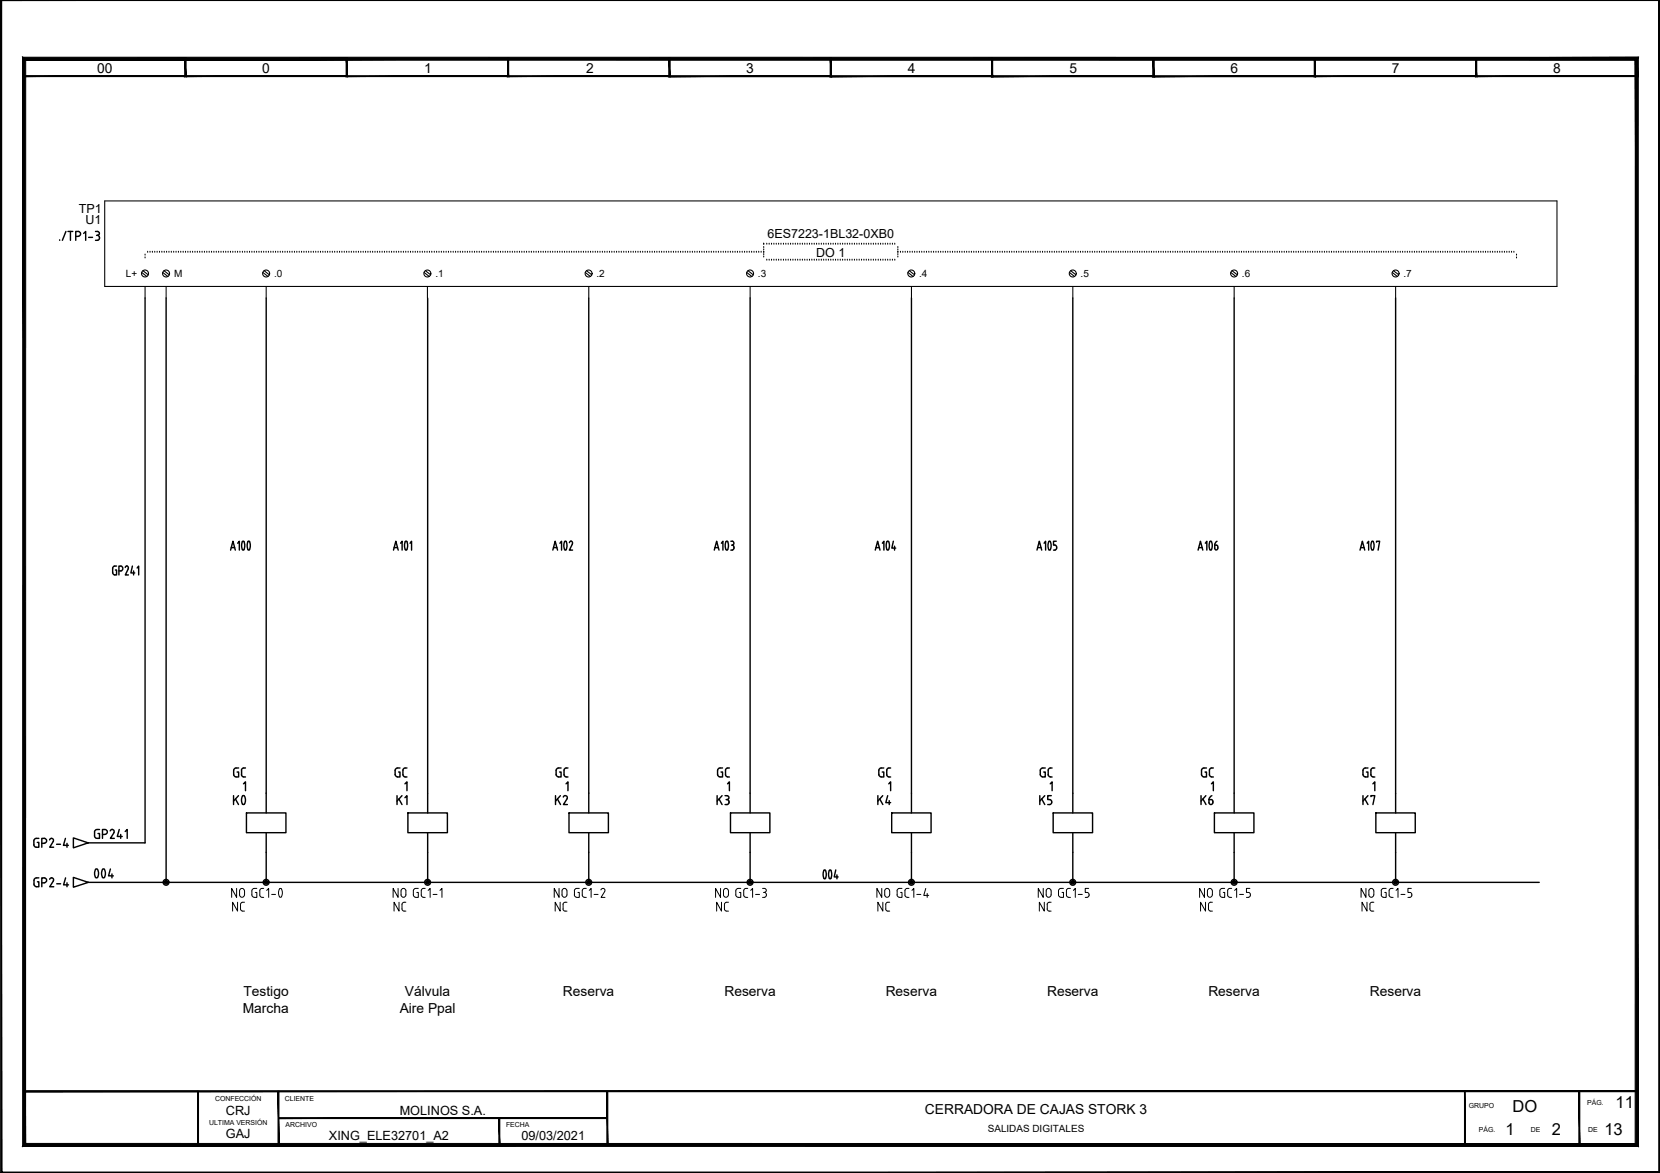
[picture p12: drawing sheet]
<svg xmlns="http://www.w3.org/2000/svg" width="297mm" height="210mm" viewBox="0 0 297 210" stroke-linecap="round" stroke-linejoin="round" font-family="sans-serif">
<g fill="#000" stroke="#000" stroke-width=".18">
<path d="M.2 -.1v.2l296.8-.2zM.2 .1l296.8-.2-.2 .2zM296.8 .1l.2 209.8v-210zM296.8 .1l.2 209.8-.2-.2zM.1 209.9h296.9l-.2-.2zM.1 209.9l.2-.2h296.5zM.1 0v209.9l.2-.2zM.1 0h.2v209.7z"/>
<path d="M4.2 13.7h29.1l-.2-.2zM4.4 13.5h28.7l-28.9 .2zM4.2 10.4v3.3l.2-.2zM4.2 10.4l.2 .2v2.9zM4.2 10.4l.2 .2 28.9-.2zM4.4 10.6l28.9-.2-.2 .2zM33.3 10.4l-.2 .2 .2 3.1zM33.1 10.6l.2 3.1-.2-.2z"/>
<path d="M33.1 13.7h29l-.1-.2zM33.2 13.5h28.8l-28.9 .2zM33.1 10.4v3.3l.1-.2zM33.1 10.4l.1 .2v2.9zM33.1 10.4l.1 .2 28.9-.2zM33.2 10.6l28.9-.2-.1 .2zM62.1 10.4l-.1 .2 .1 3.1zM62 10.6l.1 3.1-.1-.2z"/>
<path d="M62 13.7h29l-.1-.1zM62 13.7l.1-.1h28.8zM62 10.4v3.3l.1-.1zM62 10.4l.1 .2v3zM62 10.4l.1 .2 28.9-.2zM62.1 10.6l28.9-.2-.1 .2zM90.9 10.6l.1 3.1v-3.3zM90.9 10.6l.1 3.1-.1-.1z"/>
<path d="M90.8 13.7h29.1l-.2-.1zM90.8 13.7l.2-.1h28.7zM90.8 10.4v3.3l.2-.1zM90.8 10.4l.2 .2v3zM90.8 10.4l.2 .2 28.9-.2zM91 10.6l28.9-.2-.2 .2zM119.7 10.6l.2 3.1v-3.3zM119.7 10.6l.2 3.1-.2-.1z"/>
<path d="M119.7 13.7h29.1l-.2-.1zM119.7 13.7l.2-.1h28.7zM119.7 10.4v3.3l.2-.1zM119.7 10.4l.2 .2v3zM119.7 10.4l.2 .2 28.9-.2zM119.9 10.6l28.9-.2-.2 .2zM148.8 10.4l-.2 .2 .2 3.1zM148.6 10.6l.2 3.1-.2-.1z"/>
<path d="M148.6 13.7h29l-.2-.1zM148.6 13.7l.1-.1h28.7zM148.6 10.4v3.3l.1-.1zM148.6 10.4l.1 .2v3zM148.6 10.4l.1 .2 28.9-.2zM148.7 10.6l28.9-.2-.2 .2zM177.6 10.4l-.2 .2 .2 3.1zM177.4 10.6l.2 3.1-.2-.1z"/>
<path d="M177.4 13.7h29.1l-.2-.1zM177.4 13.7l.2-.1h28.7zM177.4 10.4v3.3l.2-.1zM177.4 10.4l.2 .2v3zM177.4 10.4l.2 .2 28.9-.2zM177.6 10.6l28.9-.2-.2 .2zM206.5 10.4l-.2 .2 .2 3.1zM206.3 10.6l.2 3.1-.2-.1z"/>
<path d="M206.3 13.7h29.1l-.2-.1zM206.3 13.7l.2-.1h28.7zM206.3 10.4v3.3l.2-.1zM206.3 10.4l.2 .2v3zM206.3 10.4l.2 .2 28.9-.2zM206.5 10.6l28.9-.2-.2 .2zM235.2 10.6l.2 3.1v-3.3zM235.2 10.6l.2 3.1-.2-.1z"/>
<path d="M235.2 13.7h29.1l-.2-.2zM235.2 13.7l.2-.2h28.7zM235.2 10.4v3.3l.2-.2zM235.2 10.4l.2 .2v2.9zM235.2 10.4l.2 .2 28.9-.2zM235.4 10.6l28.9-.2-.2 .2zM264.1 10.6l.2 3.1v-3.3zM264.1 10.6l.2 3.1-.2-.2z"/>
<path d="M264 13.7h29.1l-.2-.2zM264 13.7l.2-.2h28.7zM264 10.4v3.3l.2-.2zM264 10.4l.2 .2v2.9zM264 10.4l.2 .2 28.9-.2zM264.2 10.6l28.9-.2-.2 .2zM292.9 10.6l.2 3.1v-3.3zM292.9 10.6l.2 3.1-.2-.2z"/>
<path d="M4.3 195.2v.2l288.5-.2zM4.3 195.4l288.5-.2v.2z"/>
<path d="M49.8 200v.2l58.9-.2zM49.8 200.2l58.9-.2v.2z"/>
<path d="M4 205.1l288.6-.5h-288zM4 205.1l288.6-.5 .5 .6zM292.6 10.8v193.8l.5 .6zM292.6 10.8l.5-.5v194.9zM4.6 10.8h288l.5-.5zM4.1 10.2l289 .1-288.5 .5zM4.1 10.2l.5 194.4v-193.8zM4.1 10.2l.5 194.4-.6 .5z"/>
<path d="M35.4 195.3v9.6h.1zM35.4 195.3h.1v9.6z"/>
<path d="M49.7 195.3v9.6h.2zM49.7 195.3h.2v9.6z"/>
<path d="M89.3 200.1v4.8h.1zM89.3 200.1h.1v4.8z"/>
<path d="M108.6 195.3v9.6h.2zM108.6 195.3h.2v9.6z"/>
<path d="M262.1 195.3v9.6h.1zM262.1 195.3h.1v9.6z"/>
<path d="M282.5 195.3v9.6h.2zM282.5 195.3h.2v9.6z"/>
</g>
<g fill="none" stroke="#000" stroke-width=".19">
<path d="M.2 0h296.7v209.8h-296.7zM292.9 13.7l-288.6-.1v181.7h288.5M292.9 13.6v181.7M18.7 36h259.9v15.3h-259.9zM25.4 48.8l.9 .7M25.6 48.4l.9 .8M26 46.2h.1M26 45.6h.1M26 45.1h.1M26 51.3v2M26.4 45.1h.1M26.8 45.1h.1"/>
<path d="M27.3 45.1h.1M27.7 45.1h.1M28.1 45.1h.1M28.5 45.1h.1M29 45.1h.1M29.1 48.8l.9 .7M29.3 48.4l1 .8M29.4 45.1h.1M29.7 51.3v2M29.8 45.1h.1M30.2 45.1h.1M30.7 45.1h.1"/>
<path d="M31.1 45.1h.1M31.5 45.1h.1M31.9 45.1h.1M32.3 45.1h.1M32.8 45.1h.1M33.2 45.1h.1M33.6 45.1h.1M34 45.1h.1M34.5 45.1h.1M34.9 45.1h.1M35.3 45.1h.1M35.7 45.1h.1"/>
<path d="M36.2 45.1h.1M36.6 45.1h.1M37 45.1h.1M37.4 45.1h.1M37.9 45.1h.1M38.3 45.1h.1M38.7 45.1h.1M39.1 45.1h.1M39.5 45.1h.1M40 45.1h.1M40.4 45.1h.1M40.8 45.1h.1"/>
<path d="M41.2 45.1h.1M41.7 45.1h.1M42.1 45.1h.1M42.5 45.1h.1M42.9 45.1h.1M43.4 45.1h.1M43.8 45.1h.1M44.2 45.1h.1M44.6 45.1h.1M45.1 45.1h.1M45.5 45.1h.1M45.9 45.1h.1"/>
<path d="M46.3 45.1h.1M46.8 45.1h.1M47 48.8l1 .7M47.2 45.1h.1M47.3 48.4l.9 .8M47.6 45.1h.1M47.6 51.3v2M48 45.1h.1M48.5 45.1h.1M48.9 45.1h.1M49.3 45.1h.1M49.7 45.1h.1"/>
<path d="M50.2 45.1h.1M50.6 45.1h.1M51 45.1h.1M51.4 45.1h.1M51.8 45.1h.1M52.3 45.1h.1M52.7 45.1h.1M53.1 45.1h.1M53.5 45.1h.1M54 45.1h.1M54.4 45.1h.1M54.8 45.1h.1"/>
<path d="M55.2 45.1h.1M55.7 45.1h.1M56.1 45.1h.1M56.5 45.1h.1M56.9 45.1h.1M57.3 45.1h.1M57.8 45.1h.1M58.2 45.1h.1M58.6 45.1h.1M59 45.1h.1M59.5 45.1h.1M59.9 45.1h.1"/>
<path d="M60.3 45.1h.1M60.8 45.1h.1M61.2 45.1h.1M61.6 45.1h.1M62 45.1h.1M62.4 45.1h.1M62.9 45.1h.1M63.3 45.1h.1M63.7 45.1h.1M64.1 45.1h.1M64.6 45.1h.1M65 45.1h.1"/>
<path d="M65.4 45.1h.1M65.8 45.1h.1M66.3 45.1h.1M66.7 45.1h.1M67.1 45.1h.1M67.5 45.1h.1M68 45.1h.1M68.4 45.1h.1M68.8 45.1h.1M69.2 45.1h.1M69.6 45.1h.1M70.1 45.1h.1"/>
<path d="M70.5 45.1h.1M70.9 45.1h.1M71.3 45.1h.1M71.8 45.1h.1M72.2 45.1h.1M72.6 45.1h.1M73 45.1h.1M73.5 45.1h.1M73.9 45.1h.1M74.3 45.1h.1M74.7 45.1h.1M75.1 45.1h.1"/>
<path d="M75.6 45.1h.1M75.9 48.8l.9 .7M76 45.1h.1M76.1 48.4l1 .8M76.4 45.1h.1M76.5 51.3v2M76.8 45.1h.1M77.3 45.1h.1M77.7 45.1h.1M78.1 45.1h.1M78.6 45.1h.1M79 45.1h.1"/>
<path d="M79.4 45.1h.1M79.8 45.1h.1M80.2 45.1h.1M80.7 45.1h.1M81.1 45.1h.1M81.5 45.1h.1M81.9 45.1h.1M82.4 45.1h.1M82.8 45.1h.1M83.2 45.1h.1M83.6 45.1h.1M84.1 45.1h.1"/>
<path d="M84.5 45.1h.1M84.9 45.1h.1M85.3 45.1h.1M85.8 45.1h.1M86.2 45.1h.1M86.6 45.1h.1M87 45.1h.1M87.4 45.1h.1M87.9 45.1h.1M88.3 45.1h.1M88.7 45.1h.1M89.1 45.1h.1"/>
<path d="M89.6 45.1h.1M90 45.1h.1M90.4 45.1h.1M90.8 45.1h.1M91.3 45.1h.1M91.7 45.1h.1M92.1 45.1h.1M92.5 45.1h.1M92.9 45.1h.1M93.4 45.1h.1M93.8 45.1h.1M94.2 45.1h.1"/>
<path d="M94.7 45.1h.1M95.1 45.1h.1M95.5 45.1h.1M95.9 45.1h.1M96.4 45.1h.1M96.8 45.1h.1M97.2 45.1h.1M97.6 45.1h.1M98.1 45.1h.1M98.5 45.1h.1M98.9 45.1h.1M99.3 45.1h.1"/>
<path d="M99.7 45.1h.1M100.2 45.1h.1M100.6 45.1h.1M101 45.1h.1M101.4 45.1h.1M101.9 45.1h.1M102.3 45.1h.1M102.7 45.1h.1M103.1 45.1h.1M103.6 45.1h.1M104 45.1h.1M104.4 45.1h.1"/>
<path d="M104.7 48.8l.9 .7M104.8 45.1h.1M105 48.4l.9 .8M105.2 45.1h.1M105.4 51.3v2M105.7 45.1h.1M106.1 45.1h.1M106.5 45.1h.1M106.9 45.1h.1M107.4 45.1h.1M107.8 45.1h.1M108.2 45.1h.1"/>
<path d="M108.6 45.1h.1M109.1 45.1h.1M109.5 45.1h.1M109.9 45.1h.1M110.3 45.1h.1M110.8 45.1h.1M111.2 45.1h.1M111.6 45.1h.1M112 45.1h.1M112.5 45.1h.1M112.9 45.1h.1M113.3 45.1h.1"/>
<path d="M113.7 45.1h.1M114.2 45.1h.1M114.6 45.1h.1M115 45.1h.1M115.4 45.1h.1M115.9 45.1h.1M116.3 45.1h.1M116.7 45.1h.1M117.1 45.1h.1M117.5 45.1h.1M118 45.1h.1M118.4 45.1h.1"/>
<path d="M118.8 45.1h.1M119.2 45.1h.1M119.7 45.1h.1M120.1 45.1h.1M120.5 45.1h.1M120.9 45.1h.1M121.4 45.1h.1M121.8 45.1h.1M122.2 45.1h.1M122.6 45.1h.1M123 45.1h.1M123.5 45.1h.1"/>
<path d="M123.9 45.1h.1M124.3 45.1h.1M124.7 45.1h.1M125.2 45.1h.1M125.6 45.1h.1M126 45.1h.1M126.4 45.1h.1M126.9 45.1h.1M127.3 45.1h.1M127.7 45.1h.1M128.1 45.1h.1M128.6 45.1h.1"/>
<path d="M129 45.1h.1M129.4 45.1h.1M129.8 45.1h.1M130.3 45.1h.1M130.7 45.1h.1M131.1 45.1h.1M131.5 45.1h.1M132 45.1h.1M132.4 45.1h.1M132.8 45.1h.1M133.2 45.1h.1M133.6 48.8l.9 .7"/>
<path d="M133.7 45.1h.1M133.8 48.4l1 .8M134.1 45.1h.1M134.2 51.3v2M134.5 45.1h.1M134.9 45.1h.1M135.3 45.1h.1M135.8 45.1h.1M136.2 45.1h.1M136.7 45.1h.1M136.7 43.7h.1M136.7 46.6h.1"/>
<path d="M136.7 46h.1M136.7 45.6h.1M136.7 44.7h.1M136.7 44.3h.1M137.2 43.7h.1M137.2 46.6h.1M137.6 43.7h.1M137.6 46.6h.1M138.1 43.7h.1M138.1 46.6h.1M138.5 43.7h.1M138.5 46.6h.1"/>
<path d="M138.9 43.7h.1M138.9 46.6h.1M139.3 43.7h.1M139.3 46.6h.1M139.7 43.7h.1M139.7 46.6h.1M140.2 43.7h.1M140.2 46.6h.1M140.6 43.7h.1M140.6 46.6h.1M141 43.7h.1M141 46.6h.1"/>
<path d="M141.5 43.7h.1M141.5 46.6h.1M141.9 43.7h.1M141.9 46.6h.1M142.3 43.7h.1M142.3 46.6h.1M142.7 43.7h.1M142.7 46.6h.1M143.2 43.7h.1M143.2 46.6h.1M143.6 43.7h.1M143.6 46.6h.1"/>
<path d="M144 43.7h.1M144 46.6h.1M144.4 43.7h.1M144.4 46.6h.1M144.9 43.7h.1M144.9 46.6h.1M145.3 43.7h.1M145.3 46.6h.1M145.7 43.7h.1M145.7 46.6h.1M146.1 43.7h.1M146.1 46.6h.1"/>
<path d="M146.5 43.7h.1M146.5 46.6h.1M147 43.7h.1M147 46.6h.1M147.4 43.7h.1M147.4 46.6h.1M147.8 43.7h.1M147.8 46.6h.1M148.2 43.7h.1M148.2 46.6h.1M148.7 43.7h.1M148.7 46.6h.1"/>
<path d="M149.1 43.7h.1M149.1 46.6h.1M149.5 43.7h.1M149.5 46.6h.1M149.9 43.7h.1M149.9 46.6h.1M150.4 43.7h.1M150.4 46.6h.1M150.8 43.7h.1M150.8 46.6h.1M151.2 43.7h.1M151.2 46.6h.1"/>
<path d="M151.6 43.7h.1M151.6 46.6h.1M152 43.7h.1M152 46.6h.1M152.5 43.7h.1M152.5 46.6h.1M152.9 43.7h.1M152.9 46.6h.1M153.3 43.7h.1M153.3 46.6h.1M153.7 43.7h.1M153.7 46.6h.1"/>
<path d="M154.2 43.7h.1M154.2 46.6h.1M154.6 43.7h.1M154.6 46.6h.1M155 43.7h.1M155 46.6h.1M155.4 43.7h.1M155.4 46.6h.1M155.9 43.7h.1M155.9 46.6h.1M156.3 43.7h.1M156.3 46.6h.1"/>
<path d="M156.7 43.7h.1M156.7 46.6h.1M157.1 43.7h.1M157.1 46.6h.1M157.6 43.7h.1M157.6 46.6h.1M158 43.7h.1M158 46.6h.1M158.4 43.7h.1M158.4 46.6h.1M158.8 43.7h.1M158.8 46.6h.1"/>
<path d="M159.3 43.7h.1M159.3 46.6h.1M159.7 43.7h.1M159.7 46.6h.1M160.1 43.7h.1M160.1 46.6h.1M160.7 45.1h.1M160.7 43.7h.1M160.7 44.3h.1M160.7 44.7h.1M160.7 45.6h.1M160.7 46h.1"/>
<path d="M160.7 46.6h.1M161.1 45.1h.1M161.6 45.1h.1M162 45.1h.1M162.4 45.1h.1M162.5 48.8l.9 .7M162.7 48.4l.9 .8M162.8 45.1h.1M163.1 51.3v2M163.2 45.1h.1M163.7 45.1h.1M164.1 45.1h.1"/>
<path d="M164.5 45.1h.1M164.9 45.1h.1M165.4 45.1h.1M165.8 45.1h.1M166.2 45.1h.1M166.6 45.1h.1M167.1 45.1h.1M167.5 45.1h.1M167.9 45.1h.1M168.3 45.1h.1M168.7 45.1h.1M169.2 45.1h.1"/>
<path d="M169.6 45.1h.1M170 45.1h.1M170.4 45.1h.1M170.9 45.1h.1M171.3 45.1h.1M171.7 45.1h.1M172.1 45.1h.1M172.6 45.1h.1M173 45.1h.1M173.4 45.1h.1M173.8 45.1h.1M174.3 45.1h.1"/>
<path d="M174.7 45.1h.1M175.1 45.1h.1M175.5 45.1h.1M176 45.1h.1M176.4 45.1h.1M176.8 45.1h.1M177.2 45.1h.1M177.7 45.1h.1M178.1 45.1h.1M178.5 45.1h.1M178.9 45.1h.1M179.4 45.1h.1"/>
<path d="M179.8 45.1h.1M180.2 45.1h.1M180.6 45.1h.1M181 45.1h.1M181.5 45.1h.1M181.9 45.1h.1M182.3 45.1h.1M182.7 45.1h.1M183.2 45.1h.1M183.6 45.1h.1M184 45.1h.1M184.4 45.1h.1"/>
<path d="M184.9 45.1h.1M185.3 45.1h.1M185.7 45.1h.1M186.1 45.1h.1M186.5 45.1h.1M187 45.1h.1M187.4 45.1h.1M187.8 45.1h.1M188.2 45.1h.1M188.7 45.1h.1M189.1 45.1h.1M189.5 45.1h.1"/>
<path d="M189.9 45.1h.1M190.4 45.1h.1M190.8 45.1h.1M191.2 45.1h.1M191.4 48.8l.9 .7M191.6 48.4l.9 .8M191.6 45.1h.1M192 51.3v2M192.1 45.1h.1M192.5 45.1h.1M192.9 45.1h.1M193.3 45.1h.1"/>
<path d="M193.8 45.1h.1M194.2 45.1h.1M194.6 45.1h.1M195 45.1h.1M195.5 45.1h.1M195.9 45.1h.1M196.3 45.1h.1M196.7 45.1h.1M197.2 45.1h.1M197.6 45.1h.1M198 45.1h.1M198.4 45.1h.1"/>
<path d="M198.8 45.1h.1M199.3 45.1h.1M199.7 45.1h.1M200.1 45.1h.1M200.5 45.1h.1M201 45.1h.1M201.4 45.1h.1M201.8 45.1h.1M202.2 45.1h.1M202.7 45.1h.1M203.1 45.1h.1M203.5 45.1h.1"/>
<path d="M203.9 45.1h.1M204.4 45.1h.1M204.8 45.1h.1M205.2 45.1h.1M205.6 45.1h.1M206 45.1h.1M206.5 45.1h.1M206.9 45.1h.1M207.3 45.1h.1M207.7 45.1h.1M208.2 45.1h.1M208.6 45.1h.1"/>
<path d="M209 45.1h.1M209.4 45.1h.1M209.9 45.1h.1M210.3 45.1h.1M210.7 45.1h.1M211.1 45.1h.1M211.6 45.1h.1M212 45.1h.1M212.4 45.1h.1M212.8 45.1h.1M213.3 45.1h.1M213.7 45.1h.1"/>
<path d="M214.1 45.1h.1M214.5 45.1h.1M215 45.1h.1M215.4 45.1h.1M215.8 45.1h.1M216.2 45.1h.1M216.6 45.1h.1M217.1 45.1h.1M217.5 45.1h.1M217.9 45.1h.1M218.3 45.1h.1M218.8 45.1h.1"/>
<path d="M219.2 45.1h.1M219.6 45.1h.1M220 45.1h.1M220.2 48.8l1 .7M220.5 45.1h.1M220.5 48.4l.9 .8M220.8 51.3v2M220.9 45.1h.1M221.3 45.1h.1M221.7 45.1h.1M222.2 45.1h.1M222.6 45.1h.1"/>
<path d="M223 45.1h.1M223.4 45.1h.1M223.8 45.1h.1M224.3 45.1h.1M224.7 45.1h.1M225.1 45.1h.1M225.5 45.1h.1M226 45.1h.1M226.4 45.1h.1M226.8 45.1h.1M227.3 45.1h.1M227.7 45.1h.1"/>
<path d="M228.1 45.1h.1M228.5 45.1h.1M228.9 45.1h.1M229.4 45.1h.1M229.8 45.1h.1M230.2 45.1h.1M230.6 45.1h.1M231.1 45.1h.1M231.5 45.1h.1M231.9 45.1h.1M232.3 45.1h.1M232.8 45.1h.1"/>
<path d="M233.2 45.1h.1M233.6 45.1h.1M234 45.1h.1M234.4 45.1h.1M234.9 45.1h.1M235.3 45.1h.1M235.7 45.1h.1M236.1 45.1h.1M236.6 45.1h.1M237 45.1h.1M237.4 45.1h.1M237.8 45.1h.1"/>
<path d="M238.3 45.1h.1M238.7 45.1h.1M239.1 45.1h.1M239.5 45.1h.1M240 45.1h.1M240.4 45.1h.1M240.8 45.1h.1M241.2 45.1h.1M241.6 45.1h.1M242.1 45.1h.1M242.5 45.1h.1M242.9 45.1h.1"/>
<path d="M243.3 45.1h.1M243.8 45.1h.1M244.2 45.1h.1M244.6 45.1h.1M245.1 45.1h.1M245.5 45.1h.1M245.9 45.1h.1M246.3 45.1h.1M246.7 45.1h.1M247.2 45.1h.1M247.6 45.1h.1M248 45.1h.1"/>
<path d="M248.4 45.1h.1M248.9 45.1h.1M249.1 48.8l.9 .7M249.3 45.1h.1M249.4 48.4l.9 .8M249.7 45.1h.1M249.7 51.3v2M250.1 45.1h.1M250.6 45.1h.1M251 45.1h.1M251.4 45.1h.1M251.8 45.1h.1"/>
<path d="M252.3 45.1h.1M252.7 45.1h.1M253.1 45.1h.1M253.5 45.1h.1M253.9 45.1h.1M254.4 45.1h.1M254.8 45.1h.1M255.2 45.1h.1M255.6 45.1h.1M256.1 45.1h.1M256.5 45.1h.1M256.9 45.1h.1"/>
<path d="M257.3 45.1h.1M257.8 45.1h.1M258.2 45.1h.1M258.6 45.1h.1M259 45.1h.1M259.4 45.1h.1M259.9 45.1h.1M260.3 45.1h.1M260.7 45.1h.1M261.2 45.1h.1M261.6 45.1h.1M262 45.1h.1"/>
<path d="M262.4 45.1h.1M262.9 45.1h.1M263.3 45.1h.1M263.7 45.1h.1M264.1 45.1h.1M264.5 45.1h.1M265 45.1h.1M265.4 45.1h.1M265.8 45.1h.1M266.2 45.1h.1M266.7 45.1h.1M267.1 45.1h.1"/>
<path d="M267.5 45.1h.1M267.9 45.1h.1M268.4 45.1h.1M268.8 45.1h.1M269.2 45.1h.1M269.6 45.1h.1M270.1 45.1h.1M270.5 45.1h.1M270.9 45.1h.1M271.4 46.2h.1M271.4 45.6h.1M271.4 45.1h.1"/>
<path d="M4.3 195.3h31.1v9.6h-31.1z"/>
<circle cx="25.9" cy="48.9" r=".62"/>
<circle cx="29.7" cy="48.9" r=".62"/>
<circle cx="47.6" cy="48.9" r=".62"/>
<circle cx="76.5" cy="48.9" r=".62"/>
<circle cx="105.3" cy="48.9" r=".62"/>
<circle cx="134.2" cy="48.9" r=".62"/>
<circle cx="163.1" cy="48.9" r=".62"/>
<circle cx="192" cy="48.9" r=".62"/>
<circle cx="220.8" cy="48.9" r=".62"/>
<circle cx="249.7" cy="48.9" r=".62"/>
</g>
<g fill="none" stroke="#000" stroke-width=".25">
<path d="M293 13.6v181.7M15 41.8l.3-.4v1.6M15.9 42.5h.7M17.1 41.4h.3a.35 .35 0 0 1 .4 .4 .35 .35 0 0 1-.4 .3M17.3 42.1h.1M17.4 42.1a.43 .43 0 0 1 .4 .6M17.8 42.7l-.2 .3h-.5M26 53.3v97.5h-10.2M29.7 53.3v104.6M47.6 53.3v88.6M76.5 53.3v92.2M105.4 53.3v92.2"/>
<path d="M134.2 53.3v92.2M163.1 53.3v92.2M192 53.3v92.2M220.8 53.3v92.2M249.7 53.3v92.2M41.3 98.4l.4-1.5 .4 1.5M41.4 98h.6M42.5 97.2l.3-.3v1.5M43.4 96.9l.1-.1 .2 .1M43.4 96.9a1.35 1.35 0 0 0 .1 1.5l.2-.1a1.88 1.88 0 0 0 0-1.4M44.4 96.9l.1-.1 .2 .1M44.4 96.9a1.35 1.35 0 0 0 .1 1.5l.2-.1a1.88 1.88 0 0 0 0-1.4"/>
<path d="M70.4 98.4l.4-1.5 .5 1.5M70.5 98h.6M71.7 97.2l.3-.3v1.5M72.5 96.9l.2-.1 .1 .1M72.5 96.9a1.35 1.35 0 0 0 .2 1.5l.1-.1M72.8 96.9a1.82 1.82 0 0 1 0 1.4M73.4 97.2l.2-.3v1.5M98.9 98.4l.4-1.5 .5 1.5M99 98h.6M100.2 97.2l.3-.3v1.5M101 96.9l.2-.1 .1 .1M101 96.9a1.35 1.35 0 0 0 .2 1.5l.1-.1a1.88 1.88 0 0 0 0-1.4"/>
<path d="M101.9 97.1a.27 .27 0 0 1 .4-.2l.1 .5M102.4 97.4l-.5 1h.6M127.8 98.4l.4-1.5 .5 1.5M127.9 98h.6M129.1 97.2l.3-.3v1.5M129.9 96.9a1.28 1.28 0 0 0 .2 1.5l.1-.1a1.88 1.88 0 0 0 0-1.4M129.9 96.9l.2-.1 .1 .1M130.8 96.9h.2a.36 .36 0 0 1 .3 .3 .36 .36 0 0 1-.3 .4M130.8 98.4h.2M130.9 97.6h.1M131 97.6l.3 .3M131.3 97.9v.3l-.3 .2"/>
<path d="M156.6 98.4l.4-1.5 .5 1.5M156.7 98h.6M157.9 97.2l.3-.3v1.5M158.7 96.9l.2-.1 .1 .1M158.7 96.9a1.35 1.35 0 0 0 .2 1.5l.1-.1M159 96.9a1.82 1.82 0 0 1 0 1.4M159.9 96.9l-.3 1.2h.7M160.1 97.7v.7M185.6 98.4l.4-1.5 .4 1.5M185.7 98h.6M186.8 97.2l.3-.3v1.5M187.7 98.3l.1 .1 .2-.1"/>
<path d="M187.7 98.4a1.35 1.35 0 0 1 .1-1.6l.2 .1a1.88 1.88 0 0 1 0 1.5M188.5 98.4h.3M189 96.9h-.5v.7h.4l.2 .3M189.1 98.1l-.3 .3M189.1 97.9v.2M214.4 98.4l.4-1.5 .4 1.5M214.5 98h.6M215.7 97.2l.2-.3v1.5M216.5 96.9l.1-.1 .2 .1a1.88 1.88 0 0 1 0 1.5M216.5 98.3l.1 .1 .2-.1M216.5 96.9a1.82 1.82 0 0 0 0 1.5M217.4 97.6l-.1 .5 .2 .3h.3l.1-.5"/>
<path d="M217.4 97.6h.4l.1 .3M217.8 96.9l-.2 .1-.3 .6M243.4 98.4l.4-1.5 .4 1.5M243.5 98h.6M244.6 97.2l.3-.3v1.5M245.4 98.3l.2 .1 .1-.1M245.5 98.4a1.35 1.35 0 0 1 .1-1.6l.1 .1a1.88 1.88 0 0 1 0 1.5M246.3 97v-.1h.6l-.3 1.5M20.5 101.3l-.2 .1a1.31 1.31 0 0 0 0 1.4l.2 .1M20.5 101.3h.4M20.6 102h.3v.9h-.4M21.3 102.2h.3"/>
<path d="M21.6 101.3a.44 .44 0 0 1 .4 .4 .44 .44 0 0 1-.4 .5M21.6 101.3h-.3v1.6M22.4 101.5a.27 .27 0 0 1 .4-.2l.1 .5-.5 1.1h.6M23.7 101.3l-.3 1.2h.7M23.9 102.2v.7M24.5 101.6l.3-.3v1.6M13.1 149.9l2.7 .9-2.7 .9zM15.8 157.9h259.6M17.8 148.4l-.7 .1a1.22 1.22 0 0 0-.1 1.3l.1 .2h.7v-.8h-.3M18.3 149.3h.5a.43 .43 0 0 0 .4-.4 .43 .43 0 0 0-.4-.5h-.5v1.6M19.7 148.7a.36 .36 0 0 1 .5-.3 .36 .36 0 0 1 .2 .6l-.6 1h.7M21.3 148.4l-.3 1.3h.9"/>
<path d="M21.6 149.3v.7M22.4 148.8l.4-.4v1.6M44.1 145.5h7.1v3.5h-7.1zM47.6 149v8.9M73 145.5h7.1v3.5h-7.1zM76.5 149v8.9M101.8 145.5h7.1v3.5h-7.1zM105.4 149v8.9M130.7 145.5h7.1v3.5h-7.1zM134.2 149v8.9M159.6 145.5h7v3.5h-7zM163.1 149v8.9"/>
<path d="M188.5 145.5h7v3.5h-7zM192 149v8.9M217.3 145.5h7.1v3.5h-7.1zM220.8 149v8.9M246.2 145.5h7v3.5h-7zM249.7 149v8.9"/>
<circle cx="29.7" cy="157.9" r=".52"/>
<circle cx="29.7" cy="157.9" r=".31"/>
<circle cx="29.7" cy="157.9" r=".16"/>
<circle cx="47.6" cy="157.9" r=".52"/>
<circle cx="47.6" cy="157.9" r=".31"/>
<circle cx="47.6" cy="157.9" r=".16"/>
<circle cx="76.5" cy="157.9" r=".52"/>
<circle cx="76.5" cy="157.9" r=".31"/>
<circle cx="76.5" cy="157.9" r=".16"/>
<circle cx="105.3" cy="157.9" r=".52"/>
<circle cx="105.3" cy="157.9" r=".31"/>
<circle cx="105.3" cy="157.9" r=".16"/>
<circle cx="134.2" cy="157.9" r=".52"/>
<circle cx="134.2" cy="157.9" r=".31"/>
<circle cx="134.2" cy="157.9" r=".16"/>
<circle cx="163.1" cy="157.9" r=".52"/>
<circle cx="163.1" cy="157.9" r=".31"/>
<circle cx="163.1" cy="157.9" r=".16"/>
<circle cx="192" cy="157.9" r=".52"/>
<circle cx="192" cy="157.9" r=".31"/>
<circle cx="192" cy="157.9" r=".16"/>
<circle cx="220.8" cy="157.9" r=".52"/>
<circle cx="220.8" cy="157.9" r=".31"/>
<circle cx="220.8" cy="157.9" r=".16"/>
<circle cx="249.7" cy="157.9" r=".52"/>
<circle cx="249.7" cy="157.9" r=".31"/>
<circle cx="249.7" cy="157.9" r=".16"/>
</g>
<g fill="none" stroke="#000" stroke-width=".18">
<path d="M47.2 159h-.5l-.2 .4M47.7 159.3l.4-.3v1.6M50 159.1l.2-.1a1.08 1.08 0 0 1 0 1.6l-.1-.1a1.33 1.33 0 0 1-.1-1.4zM75.8 159h.3M76.6 159.3l.4-.3v1.6M78.7 159.3l.4-.3v1.6M104.9 159h-.5l-.2 .4M105.4 159.3l.4-.3v1.6M107.5 159.2a.36 .36 0 0 1 .5-.2 .36 .36 0 0 1 .2 .5l-.6 1.1h.7M133.8 159h-.5l-.2 .4M134.3 159.3l.4-.3v1.6M136.4 159h.4"/>
<path d="M136.6 159.7h.2M136.8 159a.35 .35 0 0 1 .3 .3 .35 .35 0 0 1-.3 .4M136.8 159.7h.2l.1 .3M162.7 159h-.6l-.2 .4M163.2 159.3l.3-.3v1.6M165.7 159l-.4 1.2h.9M165.9 159.9v.7M191.2 159l-.3 .2-.1 .2M191.2 159h.3M192.1 159.3l.3-.3v1.6M194.8 159h-.6v.7h.5l.2 .3M220.1 159h.3"/>
<path d="M220.9 159.3l.4-.3v1.6M223.7 159h-.7v.7h.4a.4 .4 0 0 1 .3 .5M249 159h.3M249.8 159.3l.4-.3v1.6M252.5 159h-.6v.7h.4a.4 .4 0 0 1 .3 .5M46.5 160.2v.2l.4 .2M46.9 160.6h.3M48.6 160.1h.7M75.8 160.6h.3M77.5 160.1h.7M104.2 160.2l.2 .3 .2 .1M104.6 160.6h.3"/>
<path d="M106.3 160.1h.7M133.1 160.2v.2l.4 .2M133.5 160.6h.3M135.2 160.1h.7M136.4 160.6h.4M137.1 160.2l-.1 .3-.2 .1M137.1 160.1v.1M161.9 160.2l.2 .3 .2 .1M162.3 160.6h.4M164 160.1h.8M190.8 160.2l.2 .3 .2 .1M191.2 160.6h.3"/>
<path d="M192.9 160.1h.8M194.2 160.6h.3M194.9 160.2l-.2 .3-.2 .1M194.9 160.1v.1M220.1 160.6h.3M221.8 160.1h.7M223 160.6h.4M223.7 160.2l-.1 .3-.2 .1M249 160.6h.3M250.7 160.1h.7M251.9 160.6h.4M252.6 160.2l-.1 .3-.2 .1"/>
</g>
<g font-size="6.6">
<text x="40.2" y="146.1">K0</text>
<text x="13.8" y="159.1">004</text>
</g>
<text font-size="6.2" x="144.6" y="159.1">004</text>
<g font-size="4.9">
<text x="40.9" y="140.4">GC</text>
<text x="69.8" y="140.4">GC</text>
<text x="98.8" y="140.4">GC</text>
<text x="127.4" y="140.4">GC</text>
<text x="156.3" y="140.4">GC</text>
<text x="185.2" y="140.4">GC</text>
<text x="214.1" y="140.4">GC</text>
<text x="243.1" y="140.4">GC</text>
<text x="70.2" y="145.3">K1</text>
<text x="98.4" y="145.3">K2</text>
<text x="127.4" y="145.3">K3</text>
<text x="156.3" y="145.3">K4</text>
<text x="185.2" y="145.3">K5</text>
<text x="214.1" y="145.3">K6</text>
<text x="243.1" y="145.3">K7</text>
<text x="69.5" y="161.9">NO</text>
<text x="213.8" y="161.9">NO</text>
<text x="242.7" y="161.9">NO</text>
<text x="40.6" y="164.4">NC</text>
<text x="69.5" y="164.4">NC</text>
<text x="98.4" y="164.4">NC</text>
<text x="127.4" y="164.4">NC</text>
<text x="156.3" y="164.4">NC</text>
<text x="185.2" y="164.4">NC</text>
<text x="213.8" y="164.4">NC</text>
<text x="242.7" y="164.4">NC</text>
</g>
<g font-size="4.4">
<text x="5.3" y="152.8">GP2-4</text>
<text x="5.3" y="159.8">GP2-4</text>
</g>
<text font-size="4" x="13.1" y="44.1" transform="rotate(-90 13.1 44.1)">./</text>
<g font-size="3">
<text x="269.4" y="203.1">1</text>
<text x="270.7" y="199">DO</text>
<text x="277.7" y="203.1">2</text>
<text x="287.1" y="203.1">13</text>
<text x="289.1" y="198.3">11</text>
</g>
<g font-size="2.5">
<text x="17.4" y="13">00</text>
<text x="46.9" y="13">0</text>
<text x="75.9" y="13.1">1</text>
<text x="104.9" y="13.1">2</text>
<text x="133.5" y="13">3</text>
<text x="162.4" y="13.1">4</text>
<text x="191.4" y="13">5</text>
<text x="220.2" y="13">6</text>
<text x="249" y="13.1">7</text>
<text x="277.9" y="13">8</text>
<text x="43.6" y="178.3">Testigo</text>
<text x="72.5" y="178.3">Válvula</text>
<text x="100.7" y="178.3">Reserva</text>
<text x="129.6" y="178.3">Reserva</text>
<text x="158.5" y="178.3">Reserva</text>
<text x="187.4" y="178.3">Reserva</text>
<text x="216.2" y="178.3">Reserva</text>
<text x="245.1" y="178.3">Reserva</text>
<text x="43.4" y="181.2">Marcha</text>
<text x="71.5" y="181.3">Aire Ppal</text>
<text x="165.5" y="199.4">CERRADORA DE CAJAS STORK 3</text>
</g>
<g font-size="2.3">
<text x="40.4" y="199.5">CRJ</text>
<text x="40.4" y="203.7">GAJ</text>
<text x="58.9" y="203.9">XING_ELE32701_A2</text>
<text x="71.5" y="199.5">MOLINOS S.A.</text>
<text x="93.3" y="203.9">09/03/2021</text>
</g>
<g font-size="2.2">
<text x="14.1" y="38.1">TP1</text>
<text x="15.3" y="40.1">U1</text>
<text x="137.3" y="42.6">6ES7223-1BL32-0XB0</text>
<text x="146.1" y="46">DO 1</text>
</g>
<g font-size="1.8">
<text x="22.5" y="49.6">L+</text>
<text x="31.2" y="49.6">M</text>
<text x="49.1" y="49.6">.0</text>
<text x="77.9" y="49.6">.1</text>
<text x="106.7" y="49.6">.2</text>
<text x="135.6" y="49.6">.3</text>
<text x="164.5" y="49.6">.4</text>
<text x="193.4" y="49.6">.5</text>
<text x="222.2" y="49.6">.6</text>
<text x="251.1" y="49.6">.7</text>
<text x="176.7" y="202.5">SALIDAS DIGITALES</text>
</g>
<g font-size="1.2">
<text x="38.5" y="197.1">CONFECCIÓN</text>
<text x="51" y="197.1">CLIENTE</text>
<text x="284" y="197.7">PÁG.</text>
<text x="37.4" y="201.4">ULTIMA VERSIÓN</text>
<text x="51.1" y="201.6">ARCHIVO</text>
<text x="90.6" y="201.6">FECHA</text>
<text x="262.8" y="198.2">GRUPO</text>
<text x="264.6" y="202.5">PÁG.</text>
<text x="273.9" y="202.5">DE</text>
<text x="284.2" y="202.5">DE</text>
</g>
</svg>
